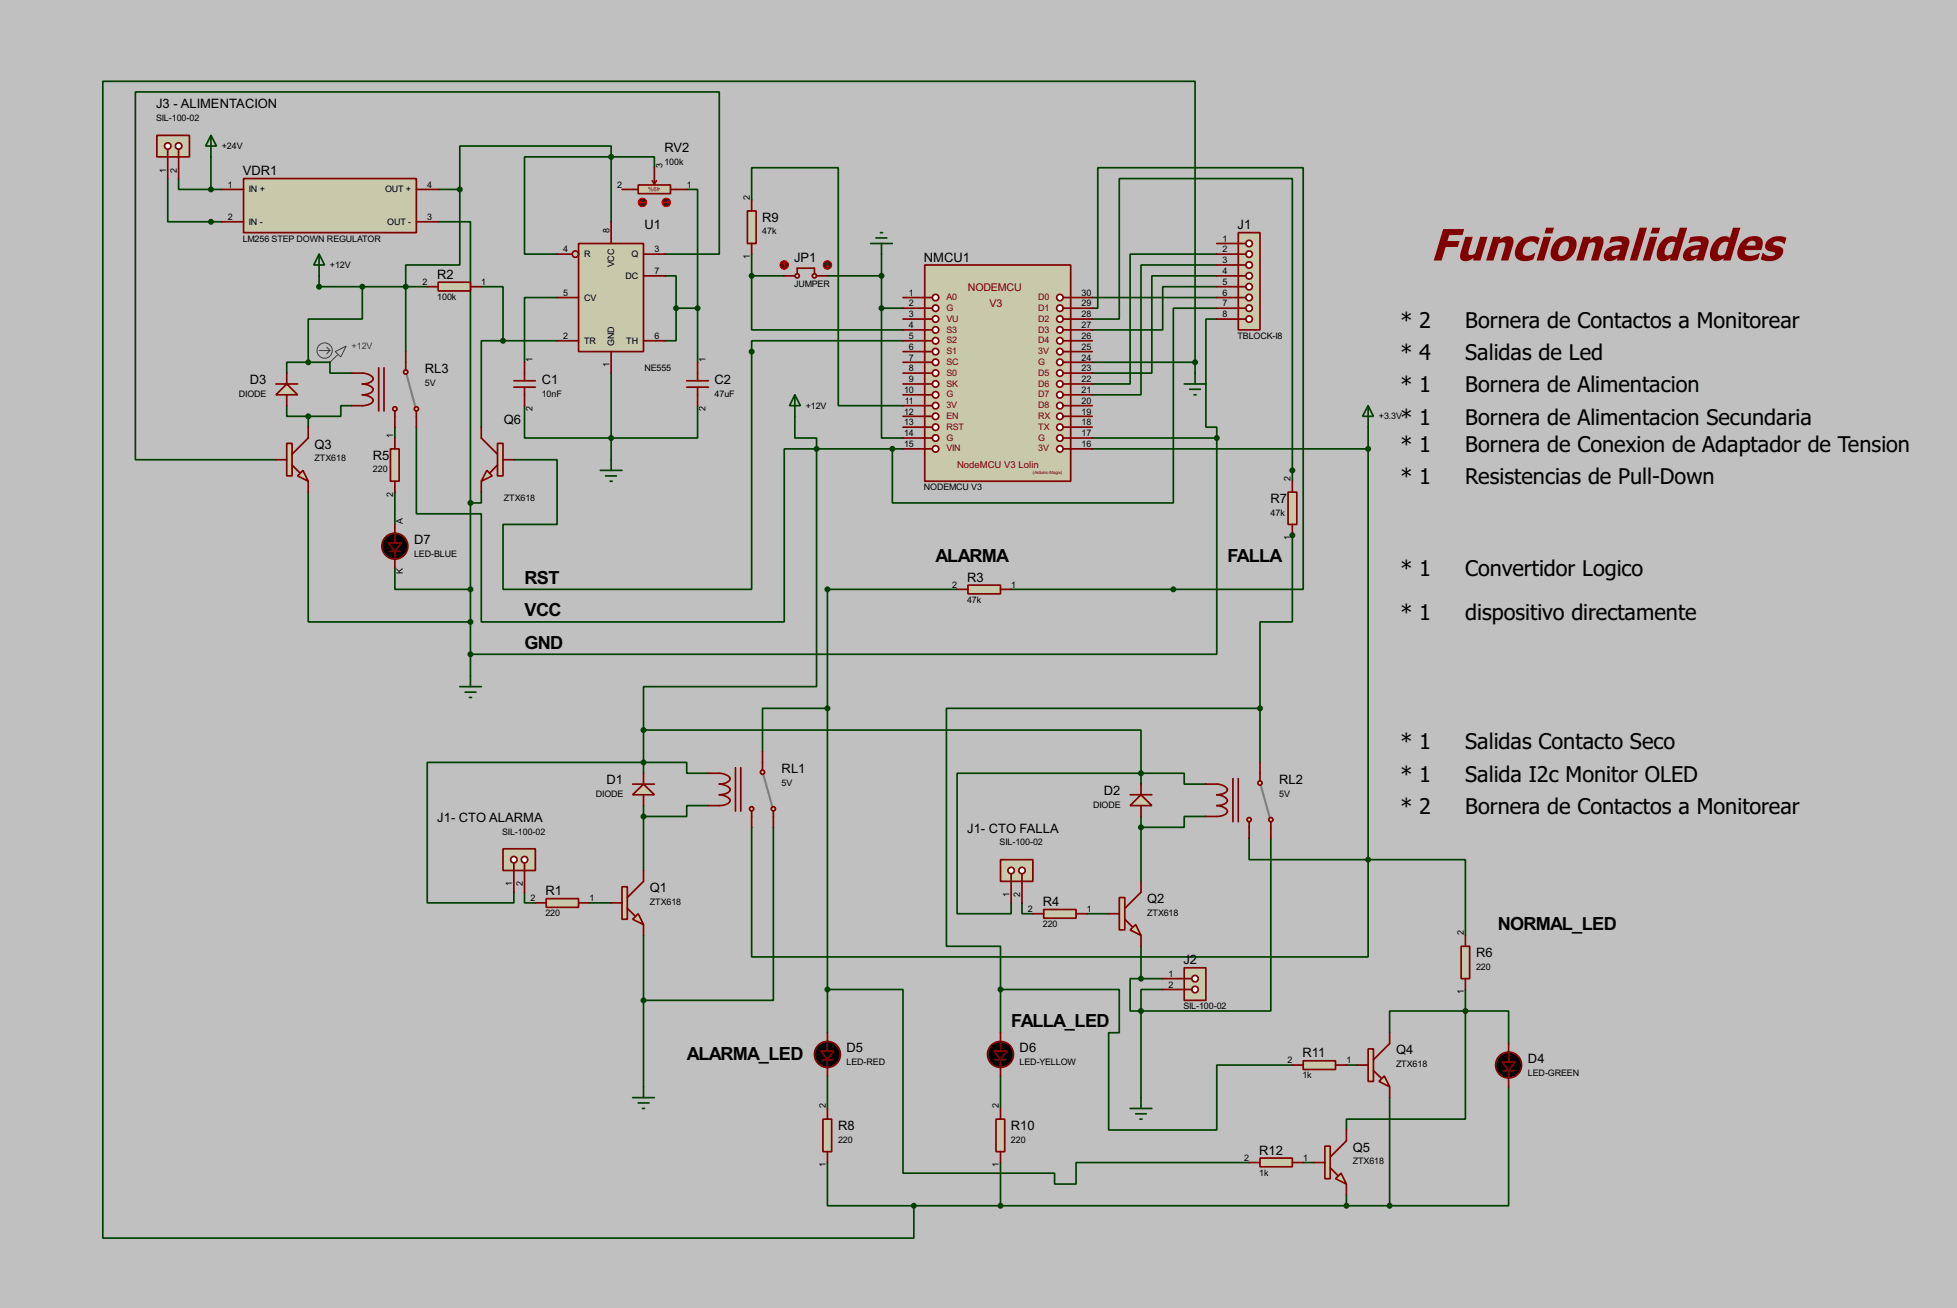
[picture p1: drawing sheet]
<svg xmlns="http://www.w3.org/2000/svg" width="460mm" height="307mm" viewBox="0 0 460 307" stroke-linecap="round" stroke-linejoin="round" font-family="sans-serif">
<path d="M0 0h459.7v307.3h-459.7z" fill="#c0c0c0"/>
<g fill="none" stroke="#004000" stroke-width=".4">
<path d="M143.6 36.9h-20.4v22.8h7.7M143.6 36.9h10.1v2.5M143.6 36.9v-2.6h-35.6v10.2M143.6 36.9v15.2M102.9 44.5h5.1M108 44.5v17.8h-12.7v20.3M156.3 59.7h12.7v-38.1h-137.2v86.4h33M161.3 44.5h2.6v27.9M176.6 47v-7.6h20.3v55.9h15.2M176.6 59.7v5.1M207.1 59.7v5.1h-12.7M285.8 59.7h-20.3v30.5h-8.9"/>
<path d="M75 64.8v2.6h25.4M85.1 67.4v7.6h-12.7v10.1M113.1 67.4h5.1v12.7h12.7M130.9 69.9h-7.7v15.2M156.3 64.8h2.5v7.6M158.8 72.4v7.7h-2.5M158.8 72.4h5.1M163.9 72.4v12.7M176.6 64.8v12.7h35.5M176.6 64.8h7.6M256.6 72.4h1.3v-33h48.2v99.1h-68.6M256.6 69.9h29.2"/>
<path d="M285.8 67.4h-12.7v10.1h-16.5M285.8 64.8h-15.2v22.9h-14M285.8 62.3h-17.8v30.5h-11.4M285.8 72.4h-10.2v45.8h-66v-12.7M285.8 75h-2.5v25.4h2.5v2.5M67.4 95.3v2.5h5M72.4 85.1h-5v2.6M72.4 85.1h5.1v2.6h5.1M72.4 97.8v2.6M82.6 95.3h-2.5v2.5h-7.7M123.2 95.3v7.6h40.7v-7.6M143.6 87.7v20.3"/>
<path d="M186.7 97.8v5.1h5.1v2.6M212.1 80.1h-35.5v2.5M256.6 85.1h24.1M280.7 85.1v-66h-256.5v271.8h190.5v-7.6M280.7 85.1v2.6M72.4 115.6v30.5h38.1M92.8 100.4v2.5M92.8 115.6v7.6M97.8 100.4v20.3h15.3v25.4h71.1v-40.6h7.6M191.8 105.5v55.8h-40.6v10.2M191.8 105.5h20.3M256.6 105.5h64.8"/>
<path d="M256.6 102.9h29.2M285.8 102.9v50.8h-175.3M321.4 100.4v101.6M92.8 133.4v5.1h17.7v20.3M224.8 138.5h-30.4v104.1M303.6 125.8v20.3h-7.6v20.3M151.2 171.5h116.8v10.2M151.2 171.5v10.2M194.4 166.4h-15.3v10.2M296 166.4h-73.7v55.9h12.7v10.2M296 166.4v12.7M151.2 189.3v15.2"/>
<path d="M166.4 181.7h-5.1v-2.6h-60.9v33h20.3v-2.5M166.4 189.3h-5.1v2.5h-10.1M176.6 194.4v30.4h144.8v-22.8M181.7 194.4v40.6h-30.5M268 181.7h10.2v2.5h5.1M268 181.7h-43.2v33h12.7v-2.6M268 181.7v2.5M268 191.8v15.3M283.3 191.8h-5.1v2.6h-10.2M293.4 196.9v5.1h28M298.5 196.9v40.6h-30.5v20.4M123.2 209.6v2.5h2.6"/>
<path d="M138.5 212.1h5.1M151.2 219.8v35.5M240.1 212.1v2.6h2.5M255.3 214.7h5.1M321.4 202h22.8v17.8M194.4 232.5h17.7v43.1h35.6v2.6h5.1v-5.1h40.6M235 232.5h27.9v10.1h-2.5v22.9h25.4v-15.3h17.8M235 232.5v10.1M344.2 237.5v25.4h-27.9v2.6M344.2 237.5h10.2v7.7M344.2 237.5h-17.8v5.1M344.2 232.5v5"/>
<path d="M194.4 252.8v7.6M235 252.8v7.6M316.3 250.2h2.5M326.4 257.9v25.4M354.4 255.3v28h-28M194.4 273.1v10.2h20.3M235 273.1v10.2M306.1 273.1h2.6M214.7 283.3h111.7M316.3 280.7v2.6"/>
</g>
<circle cx="303.6" cy="125.8" r=".2" fill="#004000"/>
<g fill="none" stroke="#004000" stroke-width=".4">
<path d="M49.6 36.9v7.6M39.4 42v10.1h12.7M42 42v2.5h7.6M49.6 44.5h2.5M102.9 52.1h7.6v66.1M207.1 72.4v30.5h5M207.1 64.8v7.6M207.1 72.4h5M256.6 75h6.3v-33h40.7v71.1M118.2 80.1h-5.1v20.3M176.6 82.6v55.9h-58.4v-15.3h12.7v-15.2h-10.2M110.5 118.2v20.3"/>
<path d="M113.1 115.6v2.6h-2.6M268 229.9h-2.5v7.6h2.5v-5h5.1M268 222.3v7.6M268 229.9h5.1"/>
</g>
<path d="M118.2 199.4h7.6v5.1h-7.6z" fill="#c8c8aa" stroke="#800000" stroke-width=".4"/>
<path d="M120.7 202.7v1.8" fill="none" stroke="#800000" stroke-width=".4"/>
<circle cx="123.2" cy="202" r=".75" fill="#feffff" stroke="#800000" stroke-width=".4"/>
<path d="M123.2 202.7v1.8" fill="none" stroke="#800000" stroke-width=".4"/>
<circle cx="120.7" cy="202" r=".75" fill="#feffff" stroke="#800000" stroke-width=".4"/>
<path d="M120.7 204.5v5.1M123.2 204.5v5.1" fill="none" stroke="#800000" stroke-width=".4"/>
<path d="M148.6 257.9h5.1M149.9 259.1h2.6M151.2 255.3v2.6M150.9 260.4h.5" fill="none" stroke="#004000" stroke-width=".4"/>
<path d="M148.6 186.7l2.6-2.5 2.5 2.5z" fill="#c8c8aa" stroke="#800000" stroke-width=".4"/>
<path d="M148.6 184.2h5.1M151.2 181.7v2.5M151.2 186.7v2.6" fill="none" stroke="#800000" stroke-width=".4"/>
<path d="M128.3 211.1h7.6v2.1h-7.6z" fill="#c8c8aa" stroke="#800000" stroke-width=".4"/>
<path d="M125.8 212.1h2.5M135.9 212.1h2.6" fill="none" stroke="#800000" stroke-width=".4"/>
<path d="M179.4 182.2l2 7.3" fill="none" stroke="#808080" stroke-width=".5"/>
<g fill="#c8c8aa" stroke="#800000" stroke-width=".4">
<circle cx="179.1" cy="181.4" r=".5"/>
<circle cx="181.6" cy="190" r=".5"/>
</g>
<path d="M181.7 190.6v1.2" fill="none" stroke="#800000" stroke-width=".4"/>
<circle cx="176.5" cy="190" r=".5" fill="#c8c8aa" stroke="#800000" stroke-width=".4"/>
<path d="M179.1 176.6v4.3M166.4 181.7a7.1 7.1 0 0 1 4.3 .4l.7 .5a.9 .9 0 0 1-.7 1.2l-1.7 .4 1.2 .2a1.82 1.82 0 0 1 1.3 1.1 2.35 2.35 0 0 1-2.5 1.2 2.76 2.76 0 0 1 2.5 1.3 2.35 2.35 0 0 1-2.5 1.3h-2.6M172.8 180.4v10.2M174 180.4v10.2M176.6 190.6v3.8M181.7 191.8v2.6" fill="none" stroke="#800000" stroke-width=".4"/>
<path d="M321.4 95.3l1.2 2.5h-2.5zM321.4 95.3v5.1" fill="none" stroke="#004000" stroke-width=".4"/>
<path d="M148.6 216l1.3-1.3 1.3 2.5z" fill="#c8c8aa" stroke="#800000" stroke-width=".4"/>
<path d="M146.1 208.3h1.3v7.7h-1.3z" fill="#c8c8aa" stroke="#800000" stroke-width=".4"/>
<path d="M143.6 212.1h2.5M147.4 213.4l1.8 1.8M151.2 204.5v2.6l-3.8 3.8M151.2 217.2v2.6" fill="none" stroke="#800000" stroke-width=".4"/>
<g fill="#004000" stroke="#004000" stroke-width=".4">
<circle cx="151.1" cy="235" r=".5"/>
<circle cx="151.1" cy="179.1" r=".5"/>
<circle cx="151.1" cy="191.8" r=".5"/>
</g>
<path d="M235 202h7.6v5.1h-7.6z" fill="#c8c8aa" stroke="#800000" stroke-width=".4"/>
<path d="M237.5 205.3v1.8" fill="none" stroke="#800000" stroke-width=".4"/>
<circle cx="240" cy="204.5" r=".75" fill="#feffff" stroke="#800000" stroke-width=".4"/>
<path d="M240.1 205.3v1.8" fill="none" stroke="#800000" stroke-width=".4"/>
<circle cx="237.5" cy="204.5" r=".75" fill="#feffff" stroke="#800000" stroke-width=".4"/>
<path d="M237.5 207.1v5M240.1 207.1v5" fill="none" stroke="#800000" stroke-width=".4"/>
<path d="M268 257.9v2.5M265.5 260.4h5.1M266.8 261.7h2.5M267.8 262.9h.5" fill="none" stroke="#004000" stroke-width=".4"/>
<path d="M268 186.7l2.6 2.6h-5.1z" fill="#c8c8aa" stroke="#800000" stroke-width=".4"/>
<path d="M265.5 186.7h5.1M268 184.2v2.5M268 189.3v2.5" fill="none" stroke="#800000" stroke-width=".4"/>
<path d="M245.2 213.7h7.6v2h-7.6z" fill="#c8c8aa" stroke="#800000" stroke-width=".4"/>
<path d="M242.6 214.7h2.6M252.8 214.7h2.5" fill="none" stroke="#800000" stroke-width=".4"/>
<path d="M296.2 184.7l2.1 7.4" fill="none" stroke="#808080" stroke-width=".5"/>
<g fill="#c8c8aa" stroke="#800000" stroke-width=".4">
<circle cx="295.9" cy="184" r=".5"/>
<circle cx="298.5" cy="192.6" r=".5"/>
</g>
<path d="M298.5 193.1v1.3" fill="none" stroke="#800000" stroke-width=".4"/>
<circle cx="293.4" cy="192.6" r=".5" fill="#c8c8aa" stroke="#800000" stroke-width=".4"/>
<path d="M296 179.1v4.3M283.3 184.2a6.9 6.9 0 0 1 4.2 .4 .86 .86 0 0 1 .8 .9 .86 .86 0 0 1-.8 .9l-1.7 .3a2.66 2.66 0 0 1 2.5 1.3 2.27 2.27 0 0 1-2.5 1.3 2.58 2.58 0 0 1 2.5 1.3 2.27 2.27 0 0 1-2.5 1.2h-2.5M289.6 182.9v10.2M290.9 182.9v10.2M293.4 193.1v3.8M298.5 194.4v2.5" fill="none" stroke="#800000" stroke-width=".4"/>
<path d="M265.5 218.5l1.3-1.3 1.2 2.6z" fill="#c8c8aa" stroke="#800000" stroke-width=".4"/>
<path d="M262.9 210.9h1.3v7.6h-1.3z" fill="#c8c8aa" stroke="#800000" stroke-width=".4"/>
<path d="M260.4 214.7h2.5M264.2 216l1.8 1.7M268 207.1v2.5l-3.8 3.8M268 219.8v2.5" fill="none" stroke="#800000" stroke-width=".4"/>
<g fill="#004000" stroke="#004000" stroke-width=".4">
<circle cx="268" cy="237.5" r=".5"/>
<circle cx="268" cy="181.7" r=".5"/>
<circle cx="268" cy="194.4" r=".5"/>
</g>
<path d="M193.3 262.9h2.1v7.7h-2.1z" fill="#c8c8aa" stroke="#800000" stroke-width=".4"/>
<path d="M194.4 260.4v2.5M194.4 270.6v2.5" fill="none" stroke="#800000" stroke-width=".4"/>
<path d="M234 262.9h2v7.7h-2z" fill="#c8c8aa" stroke="#800000" stroke-width=".4"/>
<path d="M193.1 249h2.5M194.4 242.6v4.3M194.4 249v3.8M233.7 249h2.6M235 242.6v4.3M235 249v3.8M353.1 251.5h2.6M354.4 245.2v4.3M354.4 251.5v3.8M235 260.4v2.5M235 270.6v2.5" fill="none" stroke="#800000" stroke-width=".4"/>
<circle cx="214.6" cy="283.3" r=".5" fill="#004000" stroke="#004000" stroke-width=".4"/>
<g fill="#000" stroke="#800000" stroke-width=".4">
<path d="M192.8 246.9h3.1l-1.5 2.1zM233.5 246.9h3l-1.5 2.1zM352.9 249.5h3l-1.5 2z"/>
<circle cx="194.3" cy="247.7" r="3.1"/>
<circle cx="235" cy="247.7" r="3.1"/>
<circle cx="354.3" cy="250.2" r="3.1"/>
</g>
<path d="M36.9 31.8h7.6v5.1h-7.6z" fill="#c8c8aa" stroke="#800000" stroke-width=".4"/>
<path d="M39.4 35.1v1.8" fill="none" stroke="#800000" stroke-width=".4"/>
<circle cx="41.9" cy="34.3" r=".75" fill="#feffff" stroke="#800000" stroke-width=".4"/>
<path d="M42 35.1v1.8" fill="none" stroke="#800000" stroke-width=".4"/>
<circle cx="39.4" cy="34.3" r=".75" fill="#feffff" stroke="#800000" stroke-width=".4"/>
<path d="M39.4 36.9v5.1M42 36.9v5.1" fill="none" stroke="#800000" stroke-width=".4"/>
<path d="M135.9 57.2h15.3v25.4h-15.3z" fill="#c8c8aa" stroke="#800000" stroke-width=".4"/>
<g fill="none" stroke="#800000" stroke-width=".4">
<path d="M130.9 59.7h3.5M143.6 52.1v5.1M151.2 59.7h5.1M130.9 69.9h5M151.2 64.8h5.1M120.7 89.5h5.1M120.7 91h5.1M123.2 85.1v4.4M123.2 91v4.3M130.9 80.1h5M143.6 82.6v5.1M151.2 80.1h5.1"/>
<path d="M161.3 89.5h5.1M161.3 91h5.1M163.9 85.1v4.4M163.9 91v4.3"/>
<circle cx="135.1" cy="59.7" r=".75"/>
</g>
<path d="M141 110.5h5.1M142.3 111.8h2.5M143.3 113.1h.5M143.6 108v2.5M110.5 158.8v2.5M108 161.3h5.1M109.3 162.6h2.5M110.3 163.9h.5" fill="none" stroke="#004000" stroke-width=".4"/>
<g fill="#004000" stroke="#004000" stroke-width=".4">
<circle cx="143.5" cy="102.9" r=".5"/>
<circle cx="163.8" cy="72.4" r=".5"/>
<circle cx="158.8" cy="72.4" r=".5"/>
<circle cx="143.5" cy="36.9" r=".5"/>
</g>
<path d="M67.4 90.2l2.5 2.6h-5.1z" fill="#c8c8aa" stroke="#800000" stroke-width=".4"/>
<path d="M64.8 90.2h5.1M67.4 87.7v2.5M67.4 92.8v2.5" fill="none" stroke="#800000" stroke-width=".4"/>
<g fill="#004000" stroke="#004000" stroke-width=".4">
<circle cx="72.4" cy="85.1" r=".5"/>
<circle cx="72.4" cy="97.8" r=".5"/>
</g>
<path d="M91.7 105.5h2.1v7.6h-2.1z" fill="#c8c8aa" stroke="#800000" stroke-width=".4"/>
<path d="M92.8 102.9v2.6M92.8 113.1v2.5M91.5 129.6h2.5M92.8 123.2v4.4M92.8 129.6v3.8" fill="none" stroke="#800000" stroke-width=".4"/>
<g fill="#000" stroke="#800000" stroke-width=".4">
<path d="M91.2 127.6h3.1l-1.5 2z"/>
<circle cx="92.7" cy="128.3" r="3.1"/>
</g>
<path d="M102.9 66.3h7.6v2.1h-7.6z" fill="#c8c8aa" stroke="#800000" stroke-width=".4"/>
<path d="M100.4 67.4h2.5M110.5 67.4h2.6" fill="none" stroke="#800000" stroke-width=".4"/>
<path d="M95.6 88.2l2 7.4" fill="none" stroke="#808080" stroke-width=".5"/>
<g fill="#c8c8aa" stroke="#800000" stroke-width=".4">
<circle cx="95.3" cy="87.4" r=".5"/>
<circle cx="97.8" cy="96.1" r=".5"/>
</g>
<path d="M97.8 96.6v1.2" fill="none" stroke="#800000" stroke-width=".4"/>
<circle cx="92.7" cy="96.1" r=".5" fill="#c8c8aa" stroke="#800000" stroke-width=".4"/>
<path d="M82.6 87.7a7 7 0 0 1 4.3 .4 .89 .89 0 0 1 .8 .9 .89 .89 0 0 1-.8 .9l-1.8 .3a2.68 2.68 0 0 1 2.6 1.3 2.27 2.27 0 0 1-2.6 1.3 2.68 2.68 0 0 1 2.6 1.2 2.33 2.33 0 0 1-2.6 1.3h-2.5M89 86.4v10.2M90.2 86.4v10.2M92.8 96.6v3.8M95.3 82.6v4.3M97.8 97.8v2.6" fill="none" stroke="#800000" stroke-width=".4"/>
<path d="M75 59.7l1.3 2.6h-2.6zM75 59.7v5.1" fill="none" stroke="#004000" stroke-width=".4"/>
<circle cx="95.3" cy="67.4" r=".5" fill="#004000" stroke="#004000" stroke-width=".4"/>
<path d="M149.9 43.5h7.6v2h-7.6z" fill="#c8c8aa" stroke="#800000" stroke-width=".4"/>
<path d="M153.7 39.4v3.8M146.1 44.5h3.8M153.2 42.5l.5 .7M154.2 42.5l-.5 .7M157.5 44.5h3.8" fill="none" stroke="#800000" stroke-width=".4"/>
<circle cx="150.9" cy="47.6" r="1" fill="#400000" stroke="#f00" stroke-width=".23"/>
<path d="M150.4 47.6l.3 .2M150.4 47.6h1M150.7 47.3l-.3 .3" fill="none" stroke="#f00" stroke-width=".23"/>
<circle cx="156.5" cy="47.6" r="1" fill="#400000" stroke="#f00" stroke-width=".23"/>
<path d="M156 47.6h1M156.8 47.3l.2 .3M157 47.6l-.2 .2" fill="none" stroke="#f00" stroke-width=".23"/>
<g fill="none" stroke="#0000c0" stroke-width=".23">
<path d="M75 82.4h2.5M76.8 81.6l.7 .8M77.5 82.4l-.7 .7M78.8 82.6l2.5-1.3-1.2 2.6zM79.3 83.4l-1.8 1.7"/>
<circle cx="76.2" cy="82.4" r="1.8"/>
</g>
<circle cx="85.1" cy="67.4" r=".5" fill="#004000" stroke="#004000" stroke-width=".4"/>
<path d="M71.2 110.5l1.2 2.6-2.5-1.3z" fill="#c8c8aa" stroke="#800000" stroke-width=".4"/>
<path d="M67.4 104.2h1.2v7.6h-1.2z" fill="#c8c8aa" stroke="#800000" stroke-width=".4"/>
<path d="M64.8 108h2.6M68.6 109.3l1.8 1.8M72.4 100.4v2.5l-3.8 3.8M72.4 113.1v2.5" fill="none" stroke="#800000" stroke-width=".4"/>
<path d="M57.2 42h40.6v12.7h-40.6z" fill="#c8c8aa" stroke="#800000" stroke-width=".4"/>
<path d="M52.1 44.5h5.1M52.1 52.1h5.1M97.8 44.5h5.1M97.8 52.1h5.1" fill="none" stroke="#800000" stroke-width=".4"/>
<g fill="#004000" stroke="#004000" stroke-width=".4">
<circle cx="108" cy="44.5" r=".5"/>
<circle cx="110.5" cy="146.1" r=".5"/>
<circle cx="110.5" cy="138.5" r=".5"/>
<circle cx="110.5" cy="153.7" r=".5"/>
</g>
<path d="M290.9 54.7h5.1v22.8h-5.1z" fill="#c8c8aa" stroke="#800000" stroke-width=".4"/>
<path d="M290.9 57.2h1.8" fill="none" stroke="#800000" stroke-width=".4"/>
<circle cx="293.4" cy="57.2" r=".75" fill="#feffff" stroke="#800000" stroke-width=".4"/>
<path d="M290.9 59.7h1.8" fill="none" stroke="#800000" stroke-width=".4"/>
<circle cx="293.4" cy="59.7" r=".75" fill="#feffff" stroke="#800000" stroke-width=".4"/>
<path d="M290.9 62.3h1.8" fill="none" stroke="#800000" stroke-width=".4"/>
<circle cx="293.4" cy="62.3" r=".75" fill="#feffff" stroke="#800000" stroke-width=".4"/>
<path d="M290.9 64.8h1.8" fill="none" stroke="#800000" stroke-width=".4"/>
<circle cx="293.4" cy="64.8" r=".75" fill="#feffff" stroke="#800000" stroke-width=".4"/>
<path d="M290.9 67.4h1.8" fill="none" stroke="#800000" stroke-width=".4"/>
<circle cx="293.4" cy="67.4" r=".75" fill="#feffff" stroke="#800000" stroke-width=".4"/>
<path d="M290.9 69.9h1.8" fill="none" stroke="#800000" stroke-width=".4"/>
<circle cx="293.4" cy="69.9" r=".75" fill="#feffff" stroke="#800000" stroke-width=".4"/>
<path d="M290.9 72.4h1.8" fill="none" stroke="#800000" stroke-width=".4"/>
<circle cx="293.4" cy="72.4" r=".75" fill="#feffff" stroke="#800000" stroke-width=".4"/>
<path d="M290.9 75h1.8" fill="none" stroke="#800000" stroke-width=".4"/>
<circle cx="293.4" cy="75" r=".75" fill="#feffff" stroke="#800000" stroke-width=".4"/>
<path d="M285.8 57.2h5.1M285.8 59.7h5.1M285.8 62.3h5.1M285.8 64.8h5.1M285.8 67.4h5.1M285.8 69.9h5.1M285.8 72.4h5.1M285.8 75h5.1" fill="none" stroke="#800000" stroke-width=".4"/>
<path d="M217.2 62.3h34.3v50.8h-34.3z" fill="#c8c8aa" stroke="#800000" stroke-width=".4"/>
<path d="M217.2 69.9h1.8" fill="none" stroke="#800000" stroke-width=".4"/>
<circle cx="219.7" cy="72.4" r=".75" fill="#feffff" stroke="#800000" stroke-width=".4"/>
<path d="M217.2 72.4h1.8" fill="none" stroke="#800000" stroke-width=".4"/>
<circle cx="219.7" cy="75" r=".75" fill="#feffff" stroke="#800000" stroke-width=".4"/>
<path d="M217.2 75h1.8" fill="none" stroke="#800000" stroke-width=".4"/>
<circle cx="219.7" cy="77.5" r=".75" fill="#feffff" stroke="#800000" stroke-width=".4"/>
<path d="M217.2 77.5h1.8" fill="none" stroke="#800000" stroke-width=".4"/>
<circle cx="219.7" cy="80.1" r=".75" fill="#feffff" stroke="#800000" stroke-width=".4"/>
<path d="M217.2 80.1h1.8" fill="none" stroke="#800000" stroke-width=".4"/>
<circle cx="219.7" cy="82.6" r=".75" fill="#feffff" stroke="#800000" stroke-width=".4"/>
<path d="M217.2 82.6h1.8" fill="none" stroke="#800000" stroke-width=".4"/>
<circle cx="219.7" cy="85.1" r=".75" fill="#feffff" stroke="#800000" stroke-width=".4"/>
<path d="M217.2 85.1h1.8" fill="none" stroke="#800000" stroke-width=".4"/>
<circle cx="219.7" cy="87.7" r=".75" fill="#feffff" stroke="#800000" stroke-width=".4"/>
<path d="M217.2 87.7h1.8" fill="none" stroke="#800000" stroke-width=".4"/>
<circle cx="219.7" cy="90.2" r=".75" fill="#feffff" stroke="#800000" stroke-width=".4"/>
<path d="M217.2 90.2h1.8" fill="none" stroke="#800000" stroke-width=".4"/>
<circle cx="219.7" cy="92.8" r=".75" fill="#feffff" stroke="#800000" stroke-width=".4"/>
<path d="M217.2 92.8h1.8" fill="none" stroke="#800000" stroke-width=".4"/>
<circle cx="219.7" cy="95.3" r=".75" fill="#feffff" stroke="#800000" stroke-width=".4"/>
<path d="M217.2 95.3h1.8" fill="none" stroke="#800000" stroke-width=".4"/>
<circle cx="219.7" cy="97.8" r=".75" fill="#feffff" stroke="#800000" stroke-width=".4"/>
<path d="M217.2 97.8h1.8" fill="none" stroke="#800000" stroke-width=".4"/>
<circle cx="219.7" cy="100.4" r=".75" fill="#feffff" stroke="#800000" stroke-width=".4"/>
<path d="M217.2 100.4h1.8" fill="none" stroke="#800000" stroke-width=".4"/>
<circle cx="219.7" cy="102.9" r=".75" fill="#feffff" stroke="#800000" stroke-width=".4"/>
<path d="M217.2 102.9h1.8" fill="none" stroke="#800000" stroke-width=".4"/>
<circle cx="219.7" cy="105.5" r=".75" fill="#feffff" stroke="#800000" stroke-width=".4"/>
<path d="M217.2 105.5h1.8" fill="none" stroke="#800000" stroke-width=".4"/>
<circle cx="219.7" cy="69.9" r=".75" fill="#feffff" stroke="#800000" stroke-width=".4"/>
<path d="M249.7 69.9h1.8" fill="none" stroke="#800000" stroke-width=".4"/>
<circle cx="248.9" cy="72.4" r=".75" fill="#feffff" stroke="#800000" stroke-width=".4"/>
<path d="M249.7 72.4h1.8" fill="none" stroke="#800000" stroke-width=".4"/>
<circle cx="248.9" cy="75" r=".75" fill="#feffff" stroke="#800000" stroke-width=".4"/>
<path d="M249.7 75h1.8" fill="none" stroke="#800000" stroke-width=".4"/>
<circle cx="248.9" cy="77.5" r=".75" fill="#feffff" stroke="#800000" stroke-width=".4"/>
<path d="M249.7 77.5h1.8" fill="none" stroke="#800000" stroke-width=".4"/>
<circle cx="248.9" cy="80.1" r=".75" fill="#feffff" stroke="#800000" stroke-width=".4"/>
<path d="M249.7 80.1h1.8" fill="none" stroke="#800000" stroke-width=".4"/>
<circle cx="248.9" cy="82.6" r=".75" fill="#feffff" stroke="#800000" stroke-width=".4"/>
<path d="M249.7 82.6h1.8" fill="none" stroke="#800000" stroke-width=".4"/>
<circle cx="248.9" cy="85.1" r=".75" fill="#feffff" stroke="#800000" stroke-width=".4"/>
<path d="M249.7 85.1h1.8" fill="none" stroke="#800000" stroke-width=".4"/>
<circle cx="248.9" cy="87.7" r=".75" fill="#feffff" stroke="#800000" stroke-width=".4"/>
<path d="M249.7 87.7h1.8" fill="none" stroke="#800000" stroke-width=".4"/>
<circle cx="248.9" cy="90.2" r=".75" fill="#feffff" stroke="#800000" stroke-width=".4"/>
<path d="M249.7 90.2h1.8" fill="none" stroke="#800000" stroke-width=".4"/>
<circle cx="248.9" cy="92.8" r=".75" fill="#feffff" stroke="#800000" stroke-width=".4"/>
<path d="M249.7 92.8h1.8" fill="none" stroke="#800000" stroke-width=".4"/>
<circle cx="248.9" cy="95.3" r=".75" fill="#feffff" stroke="#800000" stroke-width=".4"/>
<path d="M249.7 95.3h1.8" fill="none" stroke="#800000" stroke-width=".4"/>
<circle cx="248.9" cy="97.8" r=".75" fill="#feffff" stroke="#800000" stroke-width=".4"/>
<path d="M249.7 97.8h1.8" fill="none" stroke="#800000" stroke-width=".4"/>
<circle cx="248.9" cy="100.4" r=".75" fill="#feffff" stroke="#800000" stroke-width=".4"/>
<path d="M249.7 100.4h1.8" fill="none" stroke="#800000" stroke-width=".4"/>
<circle cx="248.9" cy="102.9" r=".75" fill="#feffff" stroke="#800000" stroke-width=".4"/>
<path d="M249.7 102.9h1.8" fill="none" stroke="#800000" stroke-width=".4"/>
<circle cx="248.9" cy="105.5" r=".75" fill="#feffff" stroke="#800000" stroke-width=".4"/>
<path d="M249.7 105.5h1.8" fill="none" stroke="#800000" stroke-width=".4"/>
<circle cx="248.9" cy="69.9" r=".75" fill="#feffff" stroke="#800000" stroke-width=".4"/>
<g fill="none" stroke="#800000" stroke-width=".4">
<path d="M212.1 69.9h5.1M212.1 72.4h5.1M212.1 75h5.1M212.1 77.5h5.1M251.5 69.9h5.1M251.5 72.4h5.1M251.5 75h5.1M251.5 77.5h5.1M212.1 80.1h5.1M212.1 82.6h5.1M212.1 85.1h5.1M212.1 87.7h5.1"/>
<path d="M212.1 90.2h5.1M212.1 92.8h5.1M212.1 95.3h5.1M212.1 97.8h5.1M251.5 80.1h5.1M251.5 82.6h5.1M251.5 85.1h5.1M251.5 87.7h5.1M251.5 90.2h5.1M251.5 92.8h5.1M251.5 95.3h5.1M251.5 97.8h5.1"/>
<path d="M212.1 100.4h5.1M212.1 102.9h5.1M212.1 105.5h5.1M251.5 100.4h5.1M251.5 102.9h5.1M251.5 105.5h5.1"/>
</g>
<g fill="#004000" stroke="#004000" stroke-width=".4">
<circle cx="74.9" cy="67.4" r=".5"/>
<circle cx="118.1" cy="80.1" r=".5"/>
<circle cx="209.6" cy="105.5" r=".5"/>
<circle cx="295.9" cy="166.4" r=".5"/>
<circle cx="194.3" cy="166.4" r=".5"/>
<circle cx="151.1" cy="171.5" r=".5"/>
<circle cx="321.3" cy="202" r=".5"/>
<circle cx="321.3" cy="105.5" r=".5"/>
<circle cx="285.8" cy="102.9" r=".5"/>
<circle cx="191.8" cy="105.5" r=".5"/>
<circle cx="280.7" cy="85.1" r=".5"/>
<circle cx="176.5" cy="82.6" r=".5"/>
</g>
<path d="M204.5 57.2h5.1M205.8 55.9h2.5M206.8 54.7h.5M207.1 57.2v2.5M186.7 92.8l1.3 2.5h-2.5zM186.7 92.8v5M278.2 90.2h5.1M279.5 91.5h2.5M280.5 92.8h.5M280.7 87.7v2.5" fill="none" stroke="#004000" stroke-width=".4"/>
<path d="M325.2 252.8l1.2 2.5-2.5-1.2z" fill="#c8c8aa" stroke="#800000" stroke-width=".4"/>
<path d="M321.4 246.4h1.2v7.7h-1.2z" fill="#c8c8aa" stroke="#800000" stroke-width=".4"/>
<path d="M318.8 250.2h2.6M322.6 251.5l1.8 1.8M326.4 242.6v2.6l-3.8 3.8M326.4 255.3v2.6" fill="none" stroke="#800000" stroke-width=".4"/>
<circle cx="235" cy="283.3" r=".5" fill="#004000" stroke="#004000" stroke-width=".4"/>
<path d="M313.7 276.9l1.3-1.3 1.3 2.6z" fill="#c8c8aa" stroke="#800000" stroke-width=".4"/>
<path d="M311.2 269.3h1.3v7.6h-1.3z" fill="#c8c8aa" stroke="#800000" stroke-width=".4"/>
<path d="M308.7 273.1h2.5M312.5 274.4l1.8 1.8M316.3 265.5v2.5l-3.8 3.8M316.3 278.2v2.5" fill="none" stroke="#800000" stroke-width=".4"/>
<g fill="#004000" stroke="#004000" stroke-width=".4">
<circle cx="316.2" cy="283.3" r=".5"/>
<circle cx="326.4" cy="283.3" r=".5"/>
<circle cx="344.2" cy="237.5" r=".5"/>
</g>
<path d="M343.2 222.3h2v7.6h-2z" fill="#c8c8aa" stroke="#800000" stroke-width=".4"/>
<path d="M344.2 219.8v2.5M344.2 229.9v2.6" fill="none" stroke="#800000" stroke-width=".4"/>
<path d="M306.1 249.2h7.6v2.1h-7.6z" fill="#c8c8aa" stroke="#800000" stroke-width=".4"/>
<path d="M303.6 250.2h2.5M313.7 250.2h2.6" fill="none" stroke="#800000" stroke-width=".4"/>
<path d="M296 272.1h7.6v2h-7.6z" fill="#c8c8aa" stroke="#800000" stroke-width=".4"/>
<path d="M187.3 64.3v-1.3h4v1.3M293.4 273.1h2.6M303.6 273.1h2.5" fill="none" stroke="#800000" stroke-width=".4"/>
<g fill="#004000" stroke="#004000" stroke-width=".4">
<circle cx="235" cy="232.5" r=".5"/>
<circle cx="194.3" cy="232.5" r=".5"/>
</g>
<g fill="#c8c8aa" stroke="#800000" stroke-width=".4">
<circle cx="187.2" cy="64.8" r=".5"/>
<circle cx="191.3" cy="64.8" r=".5"/>
</g>
<path d="M184.2 64.8h2.5M191.8 64.8h2.6" fill="none" stroke="#800000" stroke-width=".4"/>
<circle cx="184.2" cy="62.3" r="1" fill="#400000" stroke="#f00" stroke-width=".23"/>
<path d="M184.2 61.8l-.2 .2M184.2 61.8l.3 .2M184.2 61.8v1" fill="none" stroke="#f00" stroke-width=".23"/>
<circle cx="194.3" cy="62.3" r="1" fill="#400000" stroke="#f00" stroke-width=".23"/>
<path d="M194.1 62.5l.3 .3M194.4 61.8v1M194.6 62.5l-.2 .3" fill="none" stroke="#f00" stroke-width=".23"/>
<path d="M175.6 49.6h2v7.6h-2z" fill="#c8c8aa" stroke="#800000" stroke-width=".4"/>
<path d="M176.6 47v2.6M176.6 57.2v2.5" fill="none" stroke="#800000" stroke-width=".4"/>
<g fill="#004000" stroke="#004000" stroke-width=".4">
<circle cx="176.5" cy="64.8" r=".5"/>
<circle cx="207" cy="64.8" r=".5"/>
</g>
<path d="M227.4 137.5h7.6v2h-7.6z" fill="#c8c8aa" stroke="#800000" stroke-width=".4"/>
<path d="M224.8 138.5h2.6M235 138.5h2.5" fill="none" stroke="#800000" stroke-width=".4"/>
<g fill="#004000" stroke="#004000" stroke-width=".4">
<circle cx="194.3" cy="138.5" r=".5"/>
<circle cx="275.6" cy="138.5" r=".5"/>
</g>
<path d="M302.6 115.6h2v7.6h-2z" fill="#c8c8aa" stroke="#800000" stroke-width=".4"/>
<path d="M303.6 113.1v2.5M303.6 123.2v2.6" fill="none" stroke="#800000" stroke-width=".4"/>
<g fill="#004000" stroke="#004000" stroke-width=".4">
<circle cx="303.5" cy="125.8" r=".5"/>
<circle cx="303.5" cy="110.5" r=".5"/>
<circle cx="49.5" cy="44.5" r=".5"/>
<circle cx="49.5" cy="52.1" r=".5"/>
<circle cx="207" cy="72.4" r=".5"/>
</g>
<path d="M49.6 31.8l1.3 2.5h-2.6zM49.6 31.8v5.1" fill="none" stroke="#004000" stroke-width=".4"/>
<path d="M278.2 227.4h5.1v7.6h-5.1z" fill="#c8c8aa" stroke="#800000" stroke-width=".4"/>
<path d="M278.2 229.9h1.8" fill="none" stroke="#800000" stroke-width=".4"/>
<circle cx="280.7" cy="232.5" r=".75" fill="#feffff" stroke="#800000" stroke-width=".4"/>
<path d="M278.2 232.5h1.8" fill="none" stroke="#800000" stroke-width=".4"/>
<circle cx="280.7" cy="229.9" r=".75" fill="#feffff" stroke="#800000" stroke-width=".4"/>
<path d="M273.1 229.9h5.1M273.1 232.5h5.1" fill="none" stroke="#800000" stroke-width=".4"/>
<circle cx="268" cy="229.9" r=".5" fill="#004000" stroke="#004000" stroke-width=".4"/>
<path d="M114.4 110.5l1.2 1.3-2.5 1.3z" fill="#c8c8aa" stroke="#800000" stroke-width=".4"/>
<path d="M116.9 104.2h1.3v7.6h-1.3z" fill="#c8c8aa" stroke="#800000" stroke-width=".4"/>
<path d="M113.1 100.4v2.5l3.8 3.8M113.1 113.1v2.5M116.9 109.3l-1.8 1.8M118.2 108h2.5" fill="none" stroke="#800000" stroke-width=".4"/>
<circle cx="110.5" cy="118.2" r=".5" fill="#004000" stroke="#004000" stroke-width=".4"/>
<text font-size="12.8" fill="#800000" x="336" y="61.2">Funcionalidades</text>
<g font-size="6.2">
<text x="329" y="76.9">* 2</text>
<text x="344.2" y="76.9">Bornera de Contactos a Monitorear</text>
<text x="329" y="84.6">* 4</text>
<text x="344.2" y="84.6">Salidas de Led</text>
<text x="329" y="92.2">* 1</text>
<text x="344.2" y="92.2">Bornera de Alimentacion</text>
<text x="329" y="99.8">* 1</text>
<text x="344.2" y="99.8">Bornera de Alimentacion Secundaria</text>
<text x="329" y="106.2">* 1</text>
<text x="344.2" y="106.2">Bornera de Conexion de Adaptador de Tension</text>
<text x="329" y="113.8">* 1</text>
<text x="344.2" y="113.8">Resistencias de Pull-Down</text>
<text x="329" y="135.4">* 1</text>
<text x="344.2" y="135.4">Convertidor Logico</text>
<text x="329" y="145.6">* 1</text>
<text x="344.2" y="145.6">dispositivo directamente</text>
<text x="329" y="176">* 1</text>
<text x="344.2" y="176">Salidas Contacto Seco</text>
<text x="329" y="183.7">* 1</text>
<text x="344.2" y="183.7">Salida I2c Monitor OLED</text>
<text x="329" y="191.3">* 2</text>
<text x="344.2" y="191.3">Bornera de Contactos a Monitorear</text>
</g>
<g font-size="4.8">
<text x="123.2" y="137.2">RST</text>
<text x="219.8" y="132.1">ALARMA</text>
<text x="288.3" y="132.1">FALLA</text>
<text x="123.2" y="144.8">VCC</text>
<text x="123.2" y="152.4">GND</text>
<text x="351.8" y="218.4">NORMAL_LED</text>
<text x="237.5" y="241.3">FALLA_LED</text>
<text x="161.3" y="248.9">ALARMA_LED</text>
</g>
<g font-size="3.4">
<text x="36.7" y="25.4">J3 - ALIMENTACION</text>
<text x="156.1" y="35.7">RV2</text>
<text x="57" y="41.2">VDR1</text>
<text x="151.4" y="53.9">U1</text>
<text x="179.1" y="52.1">R9</text>
<text x="290.7" y="53.9">J1</text>
<text x="102.7" y="65.5">R2</text>
<text x="186.5" y="61.4">JP1</text>
<text x="217" y="61.4">NMCU1</text>
<text x="99.8" y="87.7">RL3</text>
<text x="58.7" y="90.2">D3</text>
<text x="127.3" y="90.2">C1</text>
<text x="167.9" y="90.2">C2</text>
<text x="118.4" y="99.5">Q6</text>
<text x="73.9" y="105.5">Q3</text>
<text x="87.6" y="108">R5</text>
<text x="298.5" y="118.2">R7</text>
<text x="97.3" y="127.8">D7</text>
<text x="227.2" y="136.7">R3</text>
<text x="142.5" y="184.2">D1</text>
<text x="183.6" y="181.7">RL1</text>
<text x="300.5" y="184.2">RL2</text>
<text x="259.3" y="186.8">D2</text>
<text x="102.7" y="193.1">J1- CTO ALARMA</text>
<text x="227.2" y="195.6">J1- CTO FALLA</text>
<text x="152.7" y="209.6">Q1</text>
<text x="128.1" y="210.3">R1</text>
<text x="245" y="212.9">R4</text>
<text x="269.5" y="212.2">Q2</text>
<text x="278" y="226.6">J2</text>
<text x="346.7" y="224.9">R6</text>
<text x="198.9" y="247.2">D5</text>
<text x="239.5" y="247.2">D6</text>
<text x="305.9" y="248.4">R11</text>
<text x="327.9" y="247.7">Q4</text>
<text x="358.9" y="249.7">D4</text>
<text x="196.8" y="265.5">R8</text>
<text x="237.5" y="265.5">R10</text>
<text x="295.8" y="271.3">R12</text>
<text x="317.8" y="270.6">Q5</text>
</g>
<g font-size="2.8" fill="#800000">
<text x="227.4" y="68.3">NODEMCU</text>
<text x="232.5" y="72.2">V3</text>
</g>
<text font-size="2.5" fill="#800000" x="224.8" y="110">NodeMCU V3 Lolin</text>
<g font-size="2.4">
<text x="36.7" y="28.4">SIL-100-02</text>
<text x="52.1" y="35">+24V</text>
<text x="39" y="40.6" transform="rotate(-90 39 40.6)">1</text>
<text x="41.6" y="40.6" transform="rotate(-90 41.6 40.6)">2</text>
<text x="155.6" y="39.4" transform="rotate(-90 155.6 39.4)">3</text>
<text x="156.1" y="38.7">100k</text>
<text x="53.5" y="44.1">1</text>
<text x="58.5" y="45.2">IN +</text>
<text x="90.5" y="45.2">OUT +</text>
<text x="100.4" y="44.1">4</text>
<text x="145" y="44.1">2</text>
<text x="161.3" y="44.1">1</text>
<text x="176.2" y="47" transform="rotate(-90 176.2 47)">2</text>
<text x="53.5" y="51.7">2</text>
<text x="58.5" y="52.8">IN -</text>
<text x="91" y="52.8">OUT -</text>
<text x="100.4" y="51.7">3</text>
<text x="57" y="56.8">LM256 STEP DOWN REGULATOR</text>
<text x="132.3" y="59.3">4</text>
<text x="143.2" y="54.7" transform="rotate(-90 143.2 54.7)">8</text>
<text x="153.7" y="59.3">3</text>
<text x="179.1" y="55">47k</text>
<text x="287.2" y="56.8">1</text>
<text x="287.2" y="59.3">2</text>
<text x="77.5" y="62.9">+12V</text>
<text x="137.2" y="60.4">R</text>
<text x="144.3" y="62.8" transform="rotate(-90 144.3 62.8)">VCC</text>
<text x="146.9" y="65.5">DC</text>
<text x="148.3" y="60.4">Q</text>
<text x="153.7" y="64.4">7</text>
<text x="176.2" y="60.8" transform="rotate(-90 176.2 60.8)">1</text>
<text x="287.2" y="61.9">3</text>
<text x="287.2" y="64.4">4</text>
<text x="99.2" y="67">2</text>
<text x="102.7" y="70.5">100k</text>
<text x="113.1" y="67">1</text>
<text x="132.3" y="69.5">5</text>
<text x="137.2" y="70.6">CV</text>
<text x="186.5" y="67.4">JUMPER</text>
<text x="213.5" y="69.5">1</text>
<text x="213.5" y="72">2</text>
<text x="254.1" y="69.5">30</text>
<text x="254.1" y="72">29</text>
<text x="287.2" y="67">5</text>
<text x="287.2" y="69.5">6</text>
<text x="287.2" y="72">7</text>
<text x="213.5" y="74.6">3</text>
<text x="213.5" y="77.1">4</text>
<text x="254.1" y="74.6">28</text>
<text x="254.1" y="77.1">27</text>
<text x="287.2" y="74.6">8</text>
<text x="132.3" y="79.7">2</text>
<text x="137.2" y="80.8">TR</text>
<text x="144.3" y="81.3" transform="rotate(-90 144.3 81.3)">GND</text>
<text x="147.1" y="80.8">TH</text>
<text x="153.7" y="79.7">6</text>
<text x="213.5" y="79.7">5</text>
<text x="213.5" y="82.2">6</text>
<text x="254.1" y="79.7">26</text>
<text x="254.1" y="82.2">25</text>
<text x="290.7" y="79.6">TBLOCK-I8</text>
<text x="125.1" y="85.1" transform="rotate(-90 125.1 85.1)">1</text>
<text x="143.2" y="86.3" transform="rotate(-90 143.2 86.3)">1</text>
<text x="151.4" y="87.2">NE555</text>
<text x="165.8" y="85.1" transform="rotate(-90 165.8 85.1)">1</text>
<text x="213.5" y="84.7">7</text>
<text x="213.5" y="87.3">8</text>
<text x="213.5" y="89.8">9</text>
<text x="254.1" y="84.7">24</text>
<text x="254.1" y="87.3">23</text>
<text x="254.1" y="89.8">22</text>
<text x="56.1" y="93.1">DIODE</text>
<text x="99.8" y="90.7">5V</text>
<text x="127.3" y="93.1">10nF</text>
<text x="167.9" y="93.1">47uF</text>
<text x="189.3" y="96">+12V</text>
<text x="212.4" y="92.4">10</text>
<text x="212.5" y="94.9">11</text>
<text x="254.1" y="92.4">21</text>
<text x="254.1" y="94.9">20</text>
<text x="125.1" y="96.5" transform="rotate(-90 125.1 96.5)">2</text>
<text x="165.8" y="96.5" transform="rotate(-90 165.8 96.5)">2</text>
<text x="212.4" y="97.4">12</text>
<text x="212.4" y="100">13</text>
<text x="254.1" y="97.4">19</text>
<text x="254.1" y="100">18</text>
<text x="323.9" y="98.5">+3.3V</text>
<text x="92.4" y="102.9" transform="rotate(-90 92.4 102.9)">1</text>
<text x="212.4" y="102.5">14</text>
<text x="212.4" y="105.1">15</text>
<text x="254.1" y="102.5">17</text>
<text x="254.1" y="105.1">16</text>
<text x="73.9" y="108.4">ZTX618</text>
<text x="87.6" y="111">220</text>
<text x="303.2" y="113" transform="rotate(-90 303.2 113)">2</text>
<text x="92.4" y="116.8" transform="rotate(-90 92.4 116.8)">2</text>
<text x="118.4" y="117.7">ZTX618</text>
<text x="217" y="115.1">NODEMCU V3</text>
<text x="94.7" y="123.2" transform="rotate(-90 94.7 123.2)">A</text>
<text x="298.5" y="121.1">47k</text>
<text x="97.3" y="130.8">LED-BLUE</text>
<text x="303.2" y="126.9" transform="rotate(-90 303.2 126.9)">1</text>
<text x="94.7" y="134.8" transform="rotate(-90 94.7 134.8)">K</text>
<text x="223.7" y="138.1">2</text>
<text x="227.2" y="141.6">47k</text>
<text x="237.5" y="138.1">1</text>
<text x="183.6" y="184.6">5V</text>
<text x="140" y="187.2">DIODE</text>
<text x="256.8" y="189.7">DIODE</text>
<text x="300.5" y="187.2">5V</text>
<text x="118" y="196.1">SIL-100-02</text>
<text x="234.8" y="198.6">SIL-100-02</text>
<text x="120.3" y="208.2" transform="rotate(-90 120.3 208.2)">1</text>
<text x="122.8" y="208.2" transform="rotate(-90 122.8 208.2)">2</text>
<text x="124.6" y="211.7">2</text>
<text x="128.1" y="215.3">220</text>
<text x="138.5" y="211.7">1</text>
<text x="152.7" y="212.6">ZTX618</text>
<text x="237.1" y="210.7" transform="rotate(-90 237.1 210.7)">1</text>
<text x="239.7" y="210.8" transform="rotate(-90 239.7 210.8)">2</text>
<text x="241.5" y="214.3">2</text>
<text x="255.3" y="214.3">1</text>
<text x="269.5" y="215.1">ZTX618</text>
<text x="245" y="217.8">220</text>
<text x="343.8" y="219.8" transform="rotate(-90 343.8 219.8)">2</text>
<text x="346.7" y="227.8">220</text>
<text x="274.5" y="229.5">1</text>
<text x="274.5" y="232.1">2</text>
<text x="343.8" y="233.6" transform="rotate(-90 343.8 233.6)">1</text>
<text x="278" y="237.1">SIL-100-02</text>
<text x="198.9" y="250.2">LED-RED</text>
<text x="239.5" y="250.2">LED-YELLOW</text>
<text x="302.4" y="249.8">2</text>
<text x="316.3" y="249.8">1</text>
<text x="327.9" y="250.7">ZTX618</text>
<text x="305.9" y="253.4">1k</text>
<text x="358.9" y="252.7">LED-GREEN</text>
<text x="194" y="260.4" transform="rotate(-90 194 260.4)">2</text>
<text x="234.6" y="260.4" transform="rotate(-90 234.6 260.4)">2</text>
<text x="196.8" y="268.5">220</text>
<text x="237.5" y="268.5">220</text>
<text x="194" y="274.3" transform="rotate(-90 194 274.3)">1</text>
<text x="234.6" y="274.3" transform="rotate(-90 234.6 274.3)">1</text>
<text x="292.3" y="272.7">2</text>
<text x="306.1" y="272.7">1</text>
<text x="317.8" y="273.5">ZTX618</text>
<text x="295.8" y="276.2">1k</text>
</g>
<g font-size="2.4" fill="#800000">
<text x="222.3" y="70.5">A0</text>
<text x="243.9" y="70.5">D0</text>
<text x="222.3" y="73">G</text>
<text x="222.3" y="75.6">VU</text>
<text x="243.9" y="73">D1</text>
<text x="243.9" y="75.6">D2</text>
<text x="222.3" y="78.2">S3</text>
<text x="222.3" y="80.7">S2</text>
<text x="222.3" y="83.2">S1</text>
<text x="243.9" y="78.2">D3</text>
<text x="243.9" y="80.7">D4</text>
<text x="243.9" y="83.2">3V</text>
<text x="222.3" y="85.7">SC</text>
<text x="222.3" y="88.3">S0</text>
<text x="243.9" y="85.7">G</text>
<text x="243.9" y="88.3">D5</text>
<text x="222.3" y="90.9">SK</text>
<text x="222.3" y="93.4">G</text>
<text x="222.3" y="95.9">3V</text>
<text x="243.9" y="90.9">D6</text>
<text x="243.9" y="93.4">D7</text>
<text x="243.9" y="95.9">D8</text>
<text x="222.3" y="98.5">EN</text>
<text x="222.3" y="101">RST</text>
<text x="243.9" y="98.5">RX</text>
<text x="243.9" y="101">TX</text>
<text x="222.3" y="103.6">G</text>
<text x="222.3" y="106.1">VIN</text>
<text x="243.9" y="103.6">G</text>
<text x="243.9" y="106.1">3V</text>
</g>
<text font-size="2.4" fill="#0000c0" x="82.6" y="82">+12V</text>
<text font-size="1.6" fill="#c00000" x="155.1" y="44" transform="rotate(-180 155.1 44)">49%</text>
<text font-size="1.2" fill="#800000" x="242.6" y="111.5">(Arduino Magix)</text>
</svg>
